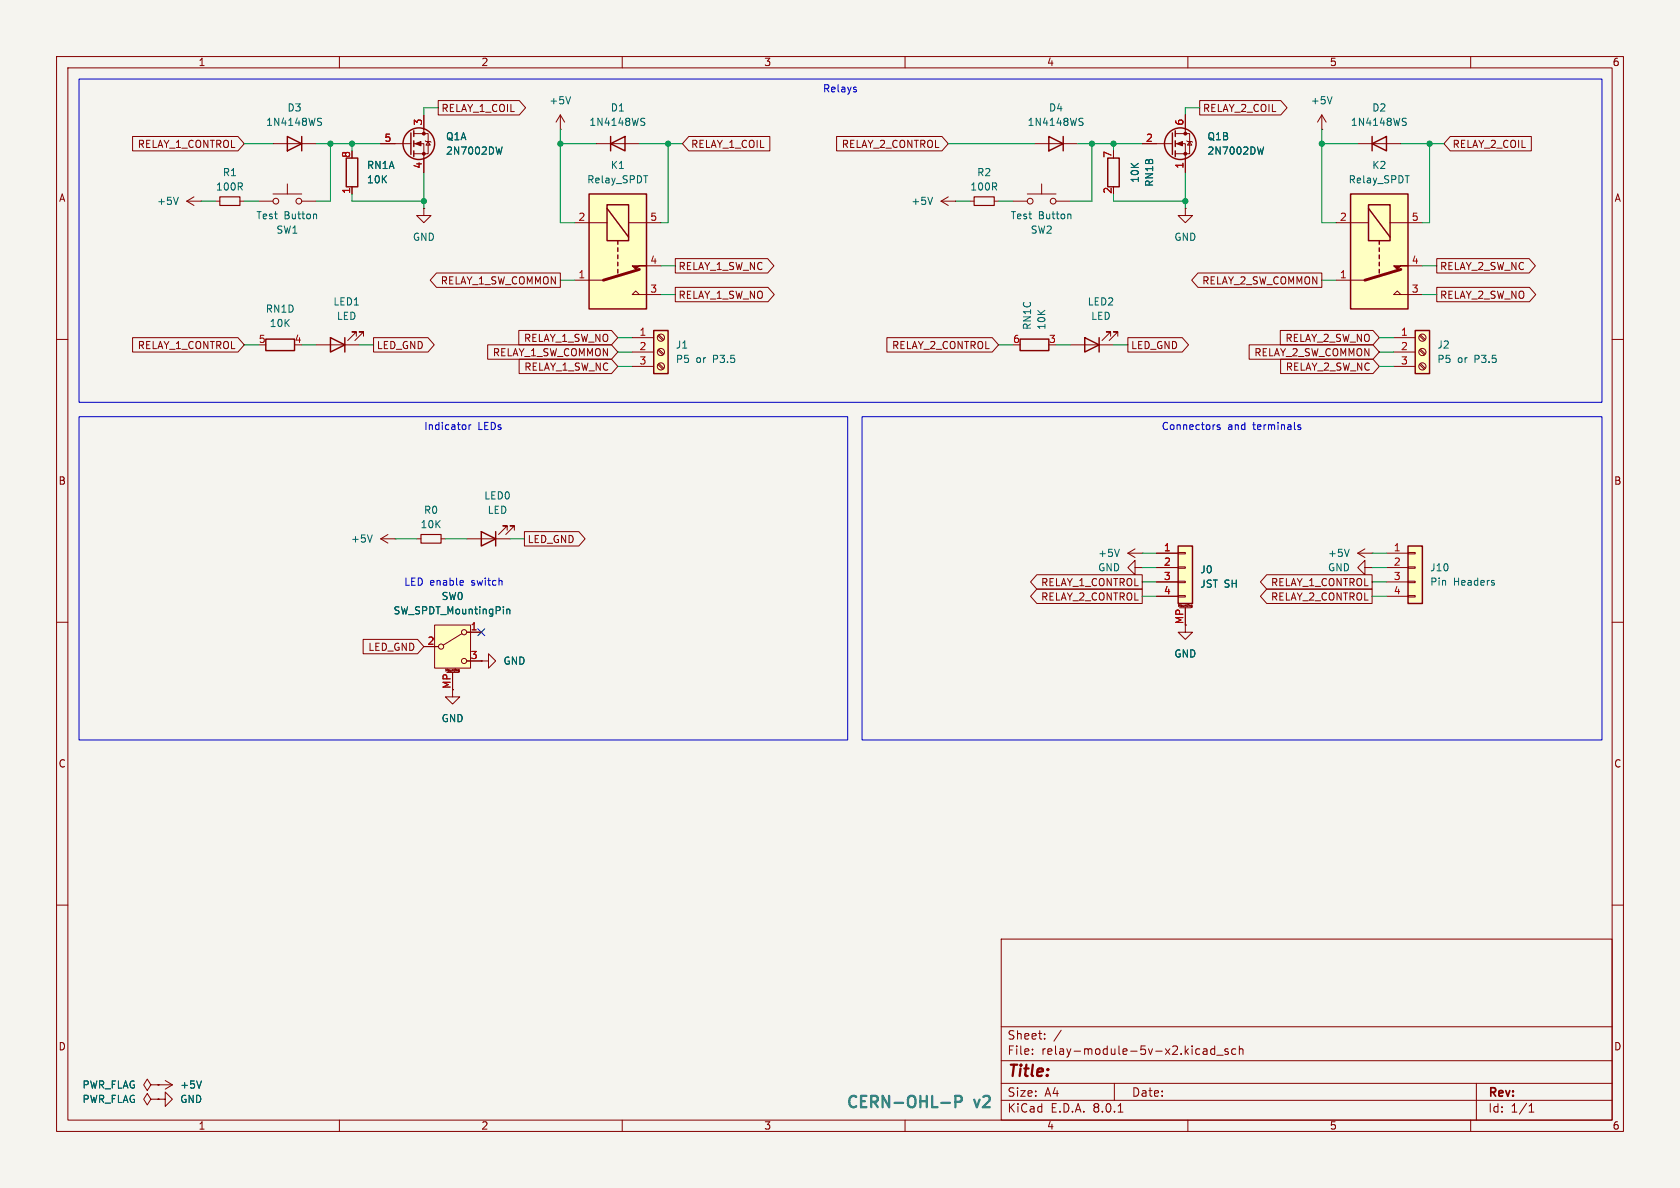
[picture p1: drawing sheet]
<svg xmlns="http://www.w3.org/2000/svg" width="297mm" height="210mm" viewBox="0 0 297 210" stroke-linecap="round" stroke-linejoin="round" font-family="sans-serif">
<path d="M0 0h297v210h-297z" fill="#f5f4ef" stroke="#f5f4ef" stroke-width=".18"/>
<g fill="none" stroke="#840000" stroke-width=".18">
<path d="M10 10h277v190h-277zM12 12h273v186h-273zM60 10v2M110 10v2M160 10v2M210 10v2M260 10v2M10 60h2M285 60h2M10 110h2M241.3 100.3v1.3l-1.3-1.3 1.3-1.2v1.2h1.3M242.6 100.3h.1"/>
<path d="M285 110h2M10 160h2M285 160h2M177 166h108v32h-108zM60 198v2M110 198v2M160 198v2M177 194.5h108M177 191.5h108M177 187.5h108M177 181.5h108M182.5 186.3v.1"/>
<path d="M182.5 185.5v.1M184.7 183.6v.1M184.7 182.8v.1M187.6 182.1l-1.3 2M197 191.5v3M197.7 196.6h.8M210 198v2M212.7 185.5h.6l.1 .9M213.4 185.8h-.5a.29 .29 0 0 0-.2 .3 .29 .29 0 0 0 .2 .3l.5-.1M214.7 185.5l-.4-.1-.3 .3v.4l.2 .2h.5M214.7 184.9v1.5M215.1 186.5h1.1"/>
<path d="M217.1 185.5l-.4-.1-.2 .2 .1 .2 .5 .2v.3h-.6M218.5 185.5l-.5-.1-.3 .3v.4l.2 .2h.6M219.1 185.5l.2-.1 .4 .1v.9M219.1 184.9v1.5M260 198v2M261 191.5v6.5M270.3 196.6h.9M270.3 195.5l.4-.4v1.5"/>
</g>
<path d="M180.3 59.9h5.1v2.1h-5.1z" fill="none" stroke="#840000" stroke-width=".25"/>
<path d="M248.9 96.5h2.6v10.2h-2.6z" fill="#ffffc2"/>
<g fill="none" stroke="#840000" stroke-width=".18">
<path d="M166.4 35.6h2.5M166.4 35.6l1.2 .7M167.6 34.8l-1.2 .8M168.9 35.6h.1M171.4 35.6h.8M175.8 35.6h.7M179.1 35.6h2.5M181.6 34.3h5.1M184.1 32.5v1.8M186.7 35.6h2.5M199.4 97.8h2.5M199.4 97.8l1.3 .8"/>
<path d="M200.7 97l-1.3 .8M201.9 97.8h.1M245.1 97.8h3.8M248.9 97.7h1.3v.2h-1.3zM200.7 100.3v1.3l-1.3-1.3 1.3-1.2v1.2h1.2M201.9 100.3h.1M209.5 110.5v1.3h-1.2l1.2 1.2 1.3-1.2h-1.3M245.1 100.3h3.8M245.1 102.9h3.8M245.1 105.4h3.8M248.9 105.3h1.3v.2h-1.3zM248.9 102.7h1.3v.3h-1.3z"/>
<path d="M248.9 100.2h1.3v.3h-1.3z"/>
<circle cx="182.1" cy="35.6" r=".51"/>
<circle cx="186.2" cy="35.6" r=".51"/>
</g>
<path d="M248.9 96.5h2.6v10.2h-2.6z" fill="none" stroke="#840000" stroke-width=".25"/>
<path d="M164.9 34.9l-.5 1.2M189.1 37.8l.2 .2v.7M197.9 97.1l-.4 1.3M264.1 103.1v.3" fill="none" stroke="#006464" stroke-width=".18"/>
<path d="M172.2 34.8h3.6v1.5h-3.6z" fill="none" stroke="#840000" stroke-width=".2"/>
<path d="M208.3 96.5h2.5v10.2h-2.5z" fill="#ffffc2"/>
<g fill="none" stroke="#840000" stroke-width=".18">
<path d="M33 35.6l1.3 .7M33 35.6h2.6M34.3 34.8l-1.3 .8M35.6 35.6h.1M38.1 35.6h.8M42.4 35.6h.8M62.2 33v1.3M67.3 25.4h5.3M73.2 25.4h1.7v5.1M73.2 23.6h2.5v3.6h-2.5M74.9 36.8v1.3h1.3l-1.3 1.3-1.2-1.3h1.2M74.9 36.8h.1"/>
<path d="M74.9 20.3v3.3M75.2 24.9l.1 .1h.8l.1 .1M75.7 25l.4 .7h-.8zM63 59.4v-.7h-.8h.8l-1.5 1.5M64.3 59.4v-.7h-.8h.8l-1.6 1.5M196.3 59.4v-.7h-.7h.7l-1.5 1.5M197.6 59.4v-.7h-.8h.8l-1.5 1.5M55.9 61h7.6M189.2 61h7.6M82.5 95.3h7.7M89.7 93.7v-.7h-.8h.8l-1.6 1.5M90.9 93.7v-.7h-.7h.7l-1.5 1.5"/>
<path d="M204.5 97.8h3.8M208.3 97.7h1.2v.2h-1.2zM204.5 100.3h3.8M204.5 102.9h3.8M204.5 105.4h3.8M208.3 105.3h1.2v.2h-1.2zM208.3 102.7h1.2v.3h-1.2zM208.3 100.2h1.2v.3h-1.2zM208.5 107.4h2.1M209.5 107.4v3.1M210.6 107h.1v.3M210.6 107.3l.1 .1"/>
<path d="M210.6 107.2h.1M210.7 107.3v.1M210.7 107.3h.1M27.9 194.3h1.3v-1.3l1.3 1.3-1.3 1.3v-1.3M27.9 194.3h.1"/>
</g>
<g fill="none" stroke="#840000" stroke-width=".25">
<path d="M61.2 27.9h2v5.1h-2zM72.6 23.5v3.8M73.2 23.1v1M73.2 24.9v1M73.2 26.7v1M47 59.9h5.1v2.1h-5.1zM58.4 59.7l2.6 1.3-2.6 1.2zM61 59.7v2.5M191.8 59.7l2.5 1.3-2.5 1.2zM194.3 59.7v2.5M85.1 94l2.5 1.3-2.5 1.2zM87.6 94v2.5"/>
<path d="M208.3 96.5h2.5v10.2h-2.5z"/>
<circle cx="74" cy="25.4" r="2.79"/>
</g>
<path d="M31.5 34.9l-.4 1.2M88.8 26l-.3 1.2" fill="none" stroke="#006464" stroke-width=".18"/>
<path d="M38.9 34.8h3.5v1.5h-3.5z" fill="none" stroke="#840000" stroke-width=".2"/>
<g fill="#840000" stroke="#840000" stroke-width=".18">
<path d="M73.4 25.4l1-.4v.8z"/>
<circle cx="74.9" cy="27.2" r=".25"/>
<circle cx="74.9" cy="23.6" r=".25"/>
</g>
<path d="M115.6 58.4h2.5v7.6h-2.5z" fill="#ffffc2"/>
<path d="M115.6 58.4h2.5v7.6h-2.5z" fill="none" stroke="#840000" stroke-width=".25"/>
<g fill="none" stroke="#840000" stroke-width=".18">
<path d="M111.8 59.7h3.8M116.3 59.4l.9 .8M116.5 59.2l.8 .8M111.8 62.2h3.8M111.8 64.8h3.8M116.3 64.4l.9 .9M116.3 61.9l.9 .8M116.5 64.3l.8 .8M116.5 61.7l.8 .9M67.3 95.3h2.5M67.3 95.3l1.3 .7M68.6 94.5l-1.3 .8"/>
<path d="M69.8 95.3h.1M73.7 95.3h.7M78 95.3h.7"/>
<circle cx="116.8" cy="59.7" r=".63"/>
<circle cx="116.8" cy="64.8" r=".63"/>
<circle cx="116.8" cy="62.2" r=".63"/>
</g>
<path d="M74.4 94.5h3.6v1.5h-3.6z" fill="none" stroke="#840000" stroke-width=".2"/>
<path d="M65.8 94.6l-.4 1.2" fill="none" stroke="#006464" stroke-width=".18"/>
<path d="M76.8 110.5h6.4v7.6h-6.4z" fill="#ffffc2"/>
<g fill="none" stroke="#840000" stroke-width=".18">
<path d="M45.7 35.6h2.6M48.3 34.3h5M50.8 32.5v1.8M53.3 35.6h2.6M74.9 114.3h2.6M76.8 110.5h6.4v7.6h-6.4zM79 118.9h2M80 118.9v4.3h1.3l-1.3 1.3-1.3-1.3h1.3M81 118.6h.2M81.1 118.4h-.1M81.1 118.4h.1M81.2 118.4v.3l-.2 .1"/>
<path d="M81.7 112l-3.3 2M82.5 111.8h2.6M82.5 116.8h2.6M85.1 116.8h1.3v-1.2l1.2 1.2-1.2 1.3v-1.3M85.1 116.8h.1M26.7 194.3l-.7-1-.6 1 .6 1 .7-1h1.2M26.7 191.8l-.7-1-.6 1 .6 1 .7-1h1.2M27.9 191.8h.1M27.9 194.3h.1M27.9 191.8h2.6M29.2 191l1.3 .8M30.5 191.8l-1.3 .7"/>
<circle cx="48.8" cy="35.6" r=".51"/>
<circle cx="52.8" cy="35.6" r=".51"/>
<circle cx="78" cy="114.3" r=".46"/>
<circle cx="82" cy="111.8" r=".46"/>
<circle cx="82" cy="116.8" r=".46"/>
</g>
<path d="M55.8 37.8l.2 .2v.7M89.6 107.7v.8M89.6 107.8l.2-.1h.3v.8M35.6 191.1l-.4 1.2" fill="none" stroke="#006464" stroke-width=".18"/>
<path d="M238.8 34.3h10.1v20.3h-10.1z" fill="#ffffc2"/>
<path d="M236.2 39.4h5.7M245.7 39.4h5.8M236.2 49.5h5.1M247.6 52.1l-.6-.7-.6 .7h5.1M248.9 47h2.6" fill="none" stroke="#840000" stroke-width=".18"/>
<path d="M238.8 34.3h10.1v20.3h-10.1zM241.9 36.2h3.8v6.3h-3.8zM241.9 36.8l3.8 5.1M243.8 42.5v.7M243.8 43.8v.7M243.8 45.1v.6M243.8 46.4v.6M243.8 47.6v.7" fill="none" stroke="#840000" stroke-width=".25"/>
<path d="M247.6 47.6l-6.3 1.9" fill="none" stroke="#840000" stroke-width=".51"/>
<path d="M246.4 47h2.5h-1.3l-.6 .6z" fill="#840000" stroke="#840000" stroke-width=".18"/>
<path d="M250.2 58.4h2.5v7.6h-2.5z" fill="#ffffc2"/>
<g fill="none" stroke="#840000" stroke-width=".25">
<path d="M107.9 25.4l2.6-1.3v2.6zM107.9 24.1v2.6M185.4 24.1l2.6 1.3-2.6 1.3zM188 24.1v2.6M195.8 27.9h2.1v5.1h-2.1zM207.3 23.5v3.8M207.8 23.1v1M207.8 24.9v1M207.8 26.7v1M250.2 58.4h2.5v7.6h-2.5z"/>
<circle cx="208.7" cy="25.4" r="2.79"/>
</g>
<g fill="none" stroke="#840000" stroke-width=".18">
<path d="M99.1 22.9h.1M99.1 20.3l-.8 1.3M99.1 20.3v2.6M99.1 20.3l.7 1.3M105.4 25.4h7.6M182.9 25.4h7.6M201.9 25.4h5.4M207.8 25.4h1.7v5.1M207.8 23.6h2.5v3.6h-2.5M209.5 36.8v1.3h1.3l-1.3 1.3-1.2-1.3h1.2M209.5 36.8h.1M209.5 20.3v3.3"/>
<path d="M209.8 24.9l.1 .1h.8l.1 .1M210.3 25l.4 .7h-.8zM233.7 22.9h.1M233.7 20.3l-.8 1.3M233.7 20.3v2.6M233.7 20.3l.7 1.3M246.4 59.7h3.8M250.9 59.4l.9 .8M251.1 59.2l.9 .8M246.4 62.2h3.8M246.4 64.8h3.8M250.9 64.4l.9 .9"/>
<path d="M250.9 61.9l.9 .8M251.1 64.3l.9 .8M251.1 61.7l.9 .9M240 97.8l1.3 .8M240 97.8h2.6M241.3 97l-1.3 .8M242.6 97.8h.1"/>
<circle cx="251.5" cy="59.7" r=".63"/>
<circle cx="251.5" cy="64.8" r=".63"/>
<circle cx="251.5" cy="62.2" r=".63"/>
</g>
<path d="M100.9 17.1l-.4 1.3M235.5 17.1l-.4 1.3M113.5 21.5l.4 .1 .1 .3-.2 .3h-.3M113.5 20.9l.5 .1M191 21.5l.3 .1 .2 .3-.3 .3h-.3M191 20.9l.5 .1M223.4 26l-.3 1.2M238.5 97.1l-.4 1.3" fill="none" stroke="#006464" stroke-width=".18"/>
<g fill="#840000" stroke="#840000" stroke-width=".18">
<path d="M208 25.4l1-.4v.8z"/>
<circle cx="209.5" cy="27.2" r=".25"/>
<circle cx="209.5" cy="23.6" r=".25"/>
</g>
<path d="M104.1 34.3h10.2v20.3h-10.2z" fill="#ffffc2"/>
<g fill="none" stroke="#840000" stroke-width=".18">
<path d="M77.5 17.8h14.3l1.1 1.3-1.1 1.2h-14.3zM212.1 17.8h14.3l1.1 1.3-1.1 1.2h-14.3zM23.4 24.1h18.7l1.1 1.3-1.1 1.3h-18.7zM48.3 25.4h7.6M62.2 33v1.3M67.3 25.4h2.5M74.9 20.3v2.6M74.9 27.9v2.6M101.6 39.4h5.7M111.1 39.4h5.7M121.8 24.1h14.3v2.6h-14.3l-1.2-1.3zM147.9 24.1h18.6l1.1 1.3-1.1 1.3h-18.6z"/>
<path d="M201.9 25.4h2.6M209.5 20.3v2.6M209.5 27.9v2.6M240 25.4h7.6M256.4 24.1h14.3v2.6h-14.3l-1.1-1.3zM23.4 59.7h18.7l1.1 1.3-1.1 1.2h-18.7zM66 59.7h9.7l1.1 1.3-1.1 1.2h-9.7zM77.2 48.3h21.9v2.5h-21.9l-1.1-1.3zM91.7 58.4h16.4l1.1 1.3-1.1 1.3h-16.4zM101.6 49.5h5.1M113 52.1l-.6-.7-.6 .7h5M114.3 47h2.5"/>
<path d="M119.4 45.7h16.3l1.1 1.3-1.1 1.3h-16.3zM119.4 50.8h16.4l1.1 1.3-1.1 1.2h-16.4zM156.8 59.7h18.6l1.1 1.3-1.1 1.2h-18.6zM199.4 59.7h9.6l1.1 1.3-1.1 1.2h-9.6zM211.8 48.3h21.9v2.5h-21.9l-1.1-1.3zM226.3 58.4h16.4l1.1 1.3-1.1 1.3h-16.4zM254 50.8h16.4l1.1 1.3-1.1 1.2h-16.4zM254 45.7h16.3l1.1 1.3-1.1 1.3h-16.3zM86.2 61h21.9l1.1 1.2-1.1 1.3h-21.9zM91.8 63.5h16.3l1.1 1.3-1.1 1.2h-16.3zM220.8 61h21.9l1.1 1.2-1.1 1.3h-21.9zM226.4 63.5h16.3l1.1 1.3-1.1 1.2h-16.3z"/>
<path d="M92.7 94h9.6l1.1 1.3-1.1 1.2h-9.6zM204.5 97.8h3.8M64.2 113h9.6l1.1 1.3-1.1 1.3h-9.6zM74.9 114.3h2.6M80 118.9v3M82.5 111.8h2.6M82.5 116.8h2.6M85.1 116.8h.1M183.3 104.1h18.6v2.6h-18.6l-1.1-1.3zM183.3 101.6h18.6v2.5h-18.6l-1.1-1.2zM204.5 100.3h3.8M204.5 102.9h3.8"/>
<path d="M204.5 105.4h3.8M209.5 107.4v3.1M223.9 101.6h18.7v2.5h-18.7l-1.1-1.2zM223.9 104.1h18.7v2.6h-18.7l-1.1-1.3zM27.9 191.8h.1M27.9 194.3h.1"/>
</g>
<path d="M50.8 24.1l2.5 1.3-2.5 1.3zM53.3 24.1v2.6M104.1 34.3h10.2v20.3h-10.2zM107.3 36.2h3.8v6.3h-3.8zM107.3 36.8l3.8 5.1M242.6 25.4l2.5-1.3v2.6zM242.6 24.1v2.6M109.2 42.5v.7M109.2 43.8v.7M109.2 45.1v.6M109.2 46.4v.6M109.2 47.6v.7" fill="none" stroke="#840000" stroke-width=".25"/>
<path d="M113 47.6l-6.3 1.9" fill="none" stroke="#840000" stroke-width=".51"/>
<path d="M111.8 47h2.5h-1.3l-.6 .6z" fill="#840000" stroke="#840000" stroke-width=".18"/>
<path d="M56.4 21.5l.3 .1 .1 .3-.2 .3h-.3M56.4 20.9l.4 .1M88.8 26l-.3 1.2M223.4 26l-.3 1.2M248.1 21.5l.4 .1 .1 .3-.2 .3h-.3M248.1 20.9l.5 .1M89.6 107.7v.8M89.6 107.8l.2-.1h.3v.8M35.6 191.1l-.4 1.2" fill="none" stroke="#006464" stroke-width=".18"/>
<path d="M14 14h269.2v57.1h-269.2zM151.3 15.8l.1 .2-.1 .2M151.3 15.4l.1 .1M14 73.7h135.9v57.1h-135.9zM82.2 75.1l.2 .2-.2 .6M82.9 75.1v.8M83.3 75.1l-.4 .2M152.4 73.7h130.8v57.1h-130.8zM215.7 75.1h-.3l-.2 .2v.2l.5 .1v.3h-.5M229.9 75.1h-.3l-.2 .2 .1 .2 .4 .1v.3h-.5M81.7 102.6l.2 .3-.6 .1M81.9 103.4l-.2 .1" fill="none" stroke="#0000c2" stroke-width=".18"/>
<path d="M166.4 195h1.5M168.9 194.8h.8a.54 .54 0 0 0 .4-.5 .54 .54 0 0 0-.4-.6h-.8v2" fill="none" stroke="#0099b0" stroke-width=".4"/>
<g fill="none" stroke="#009600" stroke-width=".18">
<path d="M77.5 19.1h-2.6v1.2M212.1 19.1h-2.6v1.2M35.6 35.6h2.5M43.2 25.4h5.1M43.2 35.6h2.5M55.9 25.4h11.4M58.4 25.4v10.2h-2.5M62.2 25.4v1.3M62.2 34.3v1.3h12.7M74.9 30.5v6.3M99.1 25.4h6.3M99.1 22.9v16.5h2.5"/>
<path d="M113 25.4h7.6M118.1 25.4v14h-1.3M167.6 25.4h15.3M168.9 35.6h2.5M176.5 35.6h2.6M190.5 25.4h11.4M193 25.4v10.2h-3.8M196.8 34.3v1.3h12.7M196.8 25.4v1.3M209.5 30.5v6.3M233.7 25.4h6.3M233.7 22.9v16.5h2.5"/>
<path d="M247.6 25.4h7.7M252.7 25.4v14h-1.2M99.1 49.5h2.5M109.2 59.7h2.6M116.8 47h2.6M116.8 52.1h2.6M233.7 49.5h2.5M243.8 59.7h2.6M251.5 47h2.5M251.5 52.1h2.5M43.2 61h2.5M53.3 61h2.6"/>
<path d="M63.5 61h2.5M109.2 64.8h2.6M109.2 62.2h2.6M176.5 61h2.6M186.7 61h2.5M196.8 61h2.6M243.8 64.8h2.6M243.8 62.2h2.6M69.8 95.3h3.9M78.7 95.3h3.8M90.2 95.3h2.5M201.9 97.8h2.6"/>
<path d="M242.6 97.8h2.5M201.9 100.3h2.6M201.9 105.4h2.6M201.9 102.9h2.6M242.6 100.3h2.5M242.6 105.4h2.5M242.6 102.9h2.5"/>
</g>
<path d="M84.5 111.2l1.2 1.2M85.7 111.2l-1.2 1.2" fill="none" stroke="#000084" stroke-width=".18"/>
<g fill="#009600" stroke="#009600" stroke-width=".18">
<circle cx="118.1" cy="25.4" r=".46"/>
<circle cx="252.7" cy="25.4" r=".46"/>
<circle cx="233.7" cy="25.4" r=".46"/>
<circle cx="209.5" cy="35.6" r=".46"/>
<circle cx="58.4" cy="25.4" r=".46"/>
<circle cx="99.1" cy="25.4" r=".46"/>
<circle cx="62.2" cy="25.4" r=".46"/>
<circle cx="74.9" cy="35.6" r=".46"/>
<circle cx="193" cy="25.4" r=".46"/>
<circle cx="196.8" cy="25.4" r=".46"/>
</g>
<text font-size="2.8" fill="#840000" x="178" y="190.9">Title:</text>
<g font-size="2.8" fill="#0099b0">
<text x="149.4" y="196.4">CERN-OHL-P</text>
<text x="172.3" y="196.4">v2</text>
</g>
<g font-size="2.1" fill="#840000">
<text x="178" y="184">Sheet:</text>
<text x="178" y="186.7">File:</text>
<text x="184.1" y="186.7">relay-module-5v-x2.kicad_sch</text>
<text x="178" y="196.9">KiCad</text>
<text x="178" y="194.1">Size:</text>
<text x="184.7" y="194.1">A4</text>
<text x="185.7" y="196.9">E.D.A.</text>
<text x="193.3" y="196.9">8.0.1</text>
<text x="200" y="194.1">Date:</text>
<text x="263" y="194.3">Rev:</text>
<text x="263" y="196.9">Id:</text>
<text x="267.1" y="196.9">1/1</text>
</g>
<g font-size="1.8" fill="#840000">
<text x="35" y="11.9">1</text>
<text x="85" y="11.9">2</text>
<text x="135" y="11.9">3</text>
<text x="185" y="11.9">4</text>
<text x="235" y="11.9">5</text>
<text x="285" y="11.9">6</text>
<text x="77.9" y="20">RELAY_1_COIL</text>
<text x="212.6" y="20">RELAY_2_COIL</text>
<text x="24.3" y="26.4">RELAY_1_CONTROL</text>
<text x="122.1" y="26.4">RELAY_1_COIL</text>
<text x="148.7" y="26.4">RELAY_2_CONTROL</text>
<text x="256.7" y="26.4">RELAY_2_COIL</text>
<text x="10.3" y="35.9">A</text>
<text x="285.3" y="35.9">A</text>
<text x="119.9" y="47.9">RELAY_1_SW_NC</text>
<text x="254.5" y="47.9">RELAY_2_SW_NC</text>
<text x="77.8" y="50.5">RELAY_1_SW_COMMON</text>
<text x="119.9" y="53">RELAY_1_SW_NO</text>
<text x="212.4" y="50.5">RELAY_2_SW_COMMON</text>
<text x="254.5" y="53">RELAY_2_SW_NO</text>
<text x="24.3" y="61.9">RELAY_1_CONTROL</text>
<text x="66.5" y="61.9">LED_GND</text>
<text x="87" y="63.2">RELAY_1_SW_COMMON</text>
<text x="92.5" y="60.6">RELAY_1_SW_NO</text>
<text x="92.6" y="65.7">RELAY_1_SW_NC</text>
<text x="157.6" y="61.9">RELAY_2_CONTROL</text>
<text x="199.9" y="61.9">LED_GND</text>
<text x="221.6" y="63.2">RELAY_2_SW_COMMON</text>
<text x="227.1" y="60.6">RELAY_2_SW_NO</text>
<text x="227.2" y="65.7">RELAY_2_SW_NC</text>
<text x="10.3" y="85.9">B</text>
<text x="285.3" y="85.9">B</text>
<text x="93.2" y="96.2">LED_GND</text>
<text x="184" y="106.4">RELAY_2_CONTROL</text>
<text x="184" y="103.8">RELAY_1_CONTROL</text>
<text x="224.6" y="103.8">RELAY_1_CONTROL</text>
<text x="224.6" y="106.4">RELAY_2_CONTROL</text>
<text x="65" y="115.3">LED_GND</text>
<text x="10.3" y="135.9">C</text>
<text x="285.3" y="135.9">C</text>
<text x="10.3" y="185.9">D</text>
<text x="285.3" y="185.9">D</text>
<text x="35" y="199.9">1</text>
<text x="85" y="199.9">2</text>
<text x="135" y="199.9">3</text>
<text x="185" y="199.9">4</text>
<text x="235" y="199.9">5</text>
<text x="285" y="199.9">6</text>
</g>
<g font-size="1.8" fill="#0000c2">
<text x="145.4" y="16.6">Relays</text>
<text x="74.9" y="76.3">Indicator</text>
<text x="84.5" y="76.3">LEDs</text>
<text x="205.3" y="76.3">Connectors</text>
<text x="217" y="76.3">and</text>
<text x="221.6" y="76.3">terminals</text>
<text x="71.4" y="103.7">LED enable</text>
<text x="83.4" y="103.7">switch</text>
</g>
<g font-size="1.8" fill="#006464">
<text x="46.9" y="22.5">1N4148WS</text>
<text x="50.7" y="19.9">D3</text>
<text x="97" y="18.6">+5V</text>
<text x="104.1" y="22.5">1N4148WS</text>
<text x="107.9" y="19.9">D1</text>
<text x="181.6" y="22.5">1N4148WS</text>
<text x="185.3" y="19.9">D4</text>
<text x="231.6" y="18.6">+5V</text>
<text x="238.7" y="22.5">1N4148WS</text>
<text x="242.5" y="19.9">D2</text>
<text x="78.7" y="25">Q1A</text>
<text x="78.7" y="27.5">2N7002DW</text>
<text x="213.4" y="25">Q1B</text>
<text x="213.4" y="27.5">2N7002DW</text>
<text x="38.1" y="33.9">100R</text>
<text x="39.3" y="31.3">R1</text>
<text x="64.8" y="30.1">RN1A</text>
<text x="64.8" y="32.6">10K</text>
<text x="103.7" y="32.6">Relay_SPDT</text>
<text x="107.9" y="30.1">K1</text>
<text x="171.4" y="33.9">100R</text>
<text x="172.6" y="31.3">R2</text>
<text x="201.5" y="32.4" transform="rotate(-90 201.5 32.4)">10K</text>
<text x="204.1" y="33.1" transform="rotate(-90 204.1 33.1)">RN1B</text>
<text x="238.3" y="32.6">Relay_SPDT</text>
<text x="242.5" y="30.1">K2</text>
<text x="27.7" y="36.4">+5V</text>
<text x="45.2" y="39">Test</text>
<text x="48.8" y="41.5">SW1</text>
<text x="50.2" y="39">Button</text>
<text x="161" y="36.4">+5V</text>
<text x="178.6" y="39">Test</text>
<text x="182.1" y="41.5">SW2</text>
<text x="183.6" y="39">Button</text>
<text x="72.9" y="42.8">GND</text>
<text x="207.5" y="42.8">GND</text>
<text x="46.9" y="55.5">RN1D</text>
<text x="47.6" y="58">10K</text>
<text x="58.8" y="54.2">LED1</text>
<text x="59.5" y="56.7">LED</text>
<text x="182.5" y="58.4" transform="rotate(-90 182.5 58.4)">RN1C</text>
<text x="185" y="58.4" transform="rotate(-90 185 58.4)">10K</text>
<text x="192.2" y="54.2">LED2</text>
<text x="192.8" y="56.7">LED</text>
<text x="119.4" y="61.8">J1</text>
<text x="119.4" y="64.4">P5</text>
<text x="123" y="64.4">or</text>
<text x="126.1" y="64.4">P3.5</text>
<text x="254" y="61.8">J2</text>
<text x="254" y="64.4">P5</text>
<text x="257.7" y="64.4">or</text>
<text x="260.8" y="64.4">P3.5</text>
<text x="85.5" y="88.5">LED0</text>
<text x="74.3" y="93.6">10K</text>
<text x="74.9" y="91">R0</text>
<text x="86.1" y="91">LED</text>
<text x="62" y="96.1">+5V</text>
<text x="194" y="101.2">GND</text>
<text x="194" y="98.7">+5V</text>
<text x="212.1" y="101.5">J0</text>
<text x="234.7" y="101.2">GND</text>
<text x="234.7" y="98.7">+5V</text>
<text x="252.7" y="101.2">J10</text>
<text x="78" y="106.3">SW0</text>
<text x="212.1" y="104.1">JST SH</text>
<text x="252.7" y="103.7">Pin</text>
<text x="256.9" y="103.7">Headers</text>
<text x="69.5" y="108.8">SW_SPDT_MountingPin</text>
<text x="88.9" y="117.7">GND</text>
<text x="207.5" y="116.4">GND</text>
<text x="78" y="127.9">GND</text>
<text x="14.5" y="195.2">PWR_FLAG</text>
<text x="14.5" y="192.6">PWR_FLAG</text>
<text x="31.8" y="195.2">GND</text>
<text x="31.8" y="192.6">+5V</text>
</g>
<g font-size="1.8" fill="#a90000">
<text x="74.7" y="22.3" transform="rotate(-90 74.7 22.3)">3</text>
<text x="209.3" y="22.3" transform="rotate(-90 209.3 22.3)">6</text>
<text x="62" y="28" transform="rotate(-90 62 28)">8</text>
<text x="67.9" y="25.1">5</text>
<text x="74.7" y="29.9" transform="rotate(-90 74.7 29.9)">4</text>
<text x="196.6" y="28" transform="rotate(-90 196.6 28)">7</text>
<text x="202.5" y="25.1">2</text>
<text x="209.3" y="29.9" transform="rotate(-90 209.3 29.9)">1</text>
<text x="62" y="34.4" transform="rotate(-90 62 34.4)">1</text>
<text x="196.6" y="34.4" transform="rotate(-90 196.6 34.4)">2</text>
<text x="102.2" y="39.1">2</text>
<text x="114.9" y="39.1">5</text>
<text x="236.8" y="39.1">2</text>
<text x="249.5" y="39.1">5</text>
<text x="114.9" y="46.7">4</text>
<text x="249.5" y="46.7">4</text>
<text x="102.2" y="49.3">1</text>
<text x="114.9" y="51.8">3</text>
<text x="236.8" y="49.3">1</text>
<text x="249.5" y="51.8">3</text>
<text x="113" y="59.4">1</text>
<text x="247.6" y="59.4">1</text>
<text x="45.6" y="60.7">5</text>
<text x="52" y="60.7">4</text>
<text x="113" y="62">2</text>
<text x="113" y="64.5">3</text>
<text x="179" y="60.7">6</text>
<text x="185.3" y="60.7">3</text>
<text x="247.6" y="62">2</text>
<text x="247.6" y="64.5">3</text>
<text x="205.7" y="97.5">1</text>
<text x="205.7" y="100.1">2</text>
<text x="246.3" y="97.5">1</text>
<text x="246.3" y="100.1">2</text>
<text x="205.7" y="102.6">3</text>
<text x="205.7" y="105.2">4</text>
<text x="246.3" y="102.6">3</text>
<text x="246.3" y="105.2">4</text>
<text x="83.1" y="111.5">1</text>
<text x="209.3" y="110.4" transform="rotate(-90 209.3 110.4)">MP</text>
<text x="75.5" y="114">2</text>
<text x="83.1" y="116.6">3</text>
<text x="79.8" y="121.9" transform="rotate(-90 79.8 121.9)">MP</text>
</g>
<g font-size=".5" fill="#840000">
<text x="208.2" y="107.3">Mounting</text>
<text x="78.7" y="118.8">Mounting</text>
</g>
</svg>
